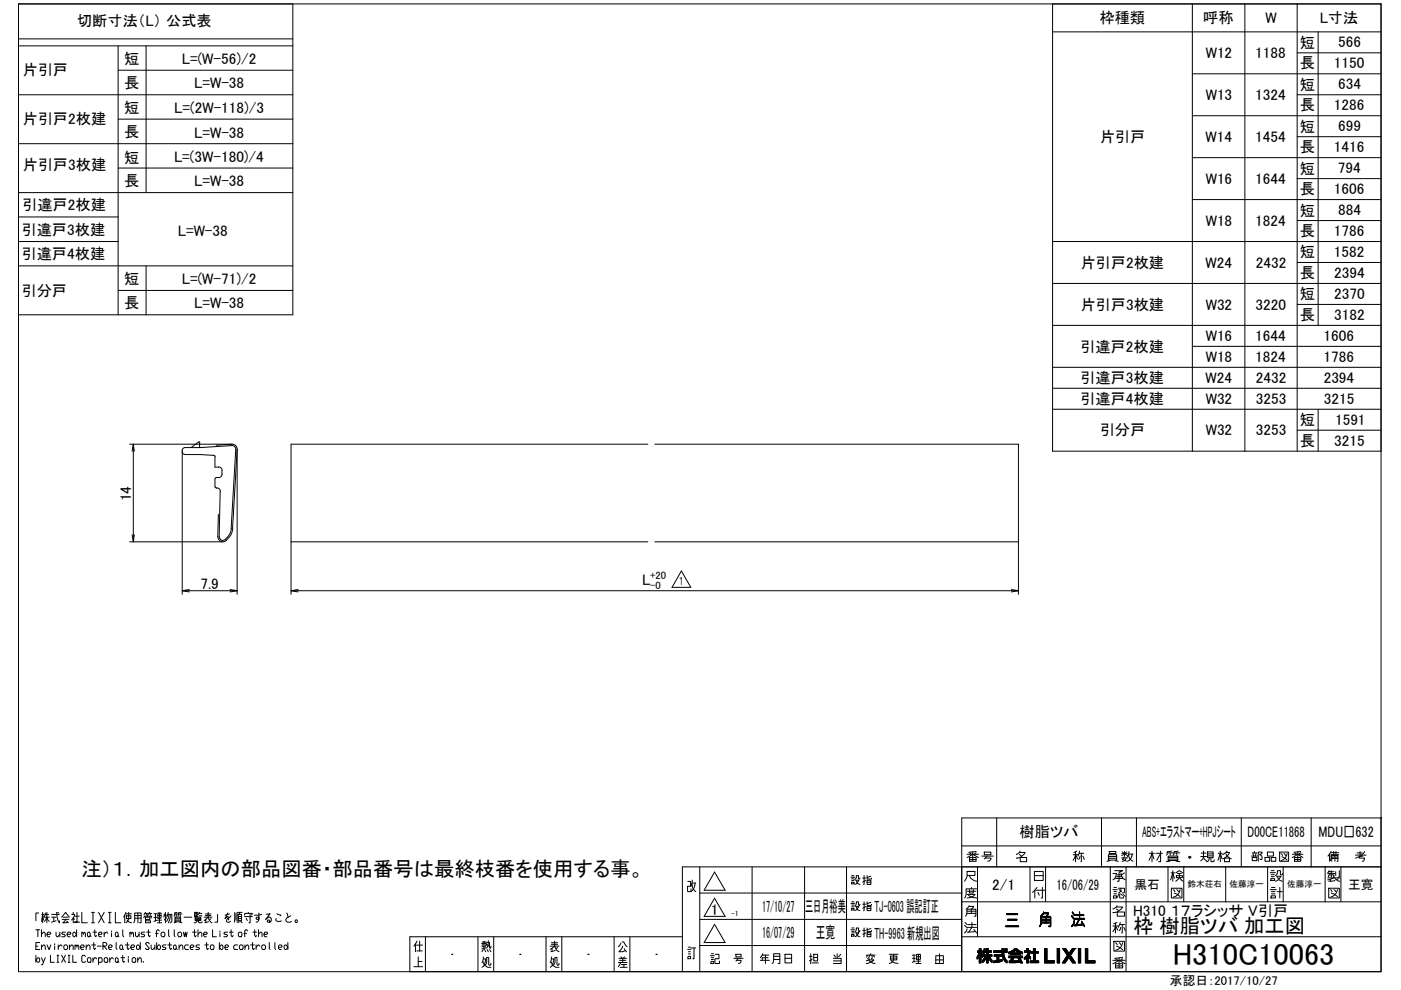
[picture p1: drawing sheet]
<svg xmlns="http://www.w3.org/2000/svg" width="297mm" height="210mm" viewBox="0 0 297 210" stroke-linecap="round" stroke-linejoin="round" font-family="sans-serif">
<!-- layer: TOS_WA -->
<g fill="none" stroke="#000" stroke-width=".21">
<path d="M3.9 .8h288.9v205.2h-288.9zM3.9 8.2h58.2M3.9 9.7h58.2M25 14.9h37.1M25 9.7v57M31 9.7v31.1M62.1 .8v65.9h-58.2M3.9 20.1h58.2M3.9 30.5h58.2M25 25.3h37.1M25 35.6h37.1M3.9 40.8h58.2"/>
<path d="M3.9 46h21.1M3.9 51.2h21.1M3.9 56.4h58.2M31 56.4v10.3M25 61.6h37.1M203.9 179.4h88.9M211.3 173.4v10.4M233.5 173.4v10.4M240.9 173.4v10.4M263.2 173.4v10.4M278 173.4v10.4M292.8 173.4h.1"/>
<path d="M292.8 173.4h-88.9v32.6M7.6 197.1h.8M8 197.1v1.5M8.2 193.6h-.6v1.6M8.4 199.8h-.8v1.5h.8M8.8 198.1l.6-.5 .2 .3v.7M8.8 197.1v1.5M8.8 193.9h.5M9 193.4v2.3M9.2 195.1l-.2-1.2-.2 1.5M9.4 195.4l.5-.9 .2 .6 .3 .3M9.4 194.5h1"/>
<path d="M9.6 193.9h.7M9.6 193.6l-.2 .7M9.9 193.4v2.3M10 198.1h.6l.2-.2-.2-.3h-.4l-.2 .3v.5l.2 .2h.4M11 194.5h.9M11 193.9h1.6M11.4 194.5v.9M11.9 197.6v.8l.2 .2h.2l.4-.5M11.9 195.2l-.9 .3M12 193.4a3.4 3.4 0 0 0 .6 2.3v-.5M12.2 193.4l.3 .2M12.7 197.6v1"/>
<path d="M13.1 194.5l.8-1.1 .8 1.1M13.2 194.9h1.4M13.4 194.5h1M13.9 197.6h-.6l-.2 .3 .2 .2h.4l.2 .3-.2 .2h-.6M13.9 194.9l-.6 .8 1-.2M14.2 195.3l.3 .4M14.3 198.1h.5l.3-.2-.3-.3h-.3l-.2 .3v.5l.2 .2h.3M15.2 193.9h.6v.3l-.6 .9M15.5 193.4v.5M15.6 197.6l.6 .5-.4 .5-.4-.2v-.5zM15.8 194.9l-.3-.3v1.1M15.9 194.3h.9"/>
<path d="M16.2 197.1v1.5M16.3 193.4v2.1h-.5h1.1M17.3 193.4v2.3h1.2M17.3 197.9l.2-.3 .2 .5M17.3 197.6v1M17.7 197.9l.2-.3 .2 .3v.7M18.7 197.6h.2l.2 .3v.5l-.2 .2h-.2l-.2-.2v-.5zM19.1 198.4l.2 .2M19.4 193.4h.6M19.4 195.7h.6M19.7 193.4v2.3M19.7 197.6h.8"/>
<path d="M19.9 199.8v1.3l.2 .2 .2-.2M20.1 197.1v1.3l.2 .2 .2-.2M20.9 198.1h.6l.2-.2-.2-.3h-.4l-.2 .3v.5l.2 .2h.4M20.9 193.4l1.2 2.3M22.1 193.4l-1.2 2.3M22.1 197.6v1M22.8 197.9l-.1-.3h-.2l-.4 .5M23 193.4h.6M23 195.7h.6M23.3 193.4v2.3M23.7 197.4v.2M23.7 197.9v.7"/>
<path d="M24.5 193.4v2.3h1.1M24.6 197.6h.2l.2 .3v.5l-.2 .2h-.2l-.1-.2v-.5zM24.6 199.8v1.3l.2 .2M25 198.4l.2 .2M26 197.1v1.3l.2 .2M26.4 194l-.2 .5M26.7 193.4l-.3 .6v1.7M26.7 193.7h1.2M26.8 194.2h1v.6h-1zM27 195.1l.1 .2 .8 .4M27 199.8v1.3l.2 .2 .2-.2M27.3 193.4a2.05 2.05 0 0 1-.6 2.3"/>
<path d="M27.5 197.9l.2-.3 .2 .5M27.5 197.6v1M27.9 197.9l.2-.3 .2 .3v.7M28.3 195.7l.3-.5v-1.6h1.3v2.1h-.3M28.6 194.7h1.3M28.6 194.1h1.3M28.7 197.6v.8l.2 .2h.2l.4-.5M29.2 193.6v2.1M29.5 197.6v1M29.7 199.8v1.5M30.5 194.6l.1-.3h1.6l-.2 .3M30.7 197.6h-.6l-.2 .3 .2 .2h.4l.2 .3-.2 .2h-.6"/>
<path d="M30.7 193.7h.6M30.8 194.5h1v.4h-1zM30.8 195.2h1.1v.5h-1.1zM30.8 193.4l-.3 .6M30.8 194.9v.3M31 193.7l.1 .3M31.1 197.6h.8M31.3 194v.3M31.5 197.1v1.3l.2 .2 .2-.2M31.6 193.7h.6M31.7 193.4l-.4 .6M31.8 193.7l.1 .3"/>
<path d="M32.6 193.7h.6M32.6 194.5h.6M33 193.7v1.6M33 197.9h.6M33.2 195.1l-.6 .3M33.2 199.8v1.5M33.3 195.7h1M33.4 195.1h.8M33.5 193.6h.6v1.1h-.6zM33.5 194.1h.6M33.8 197.4l-.2-.3-.4 .3v1.2M33.8 193.6v2.1"/>
<path d="M34.4 197.6h.3l.3 .3v.5l-.3 .2h-.3l-.3-.2v-.5zM34.8 193.7v.3h.5M34.8 194l-.1 .5M35.1 193.4v2.3M35.3 194.6l-.5 .5M35.6 193.9h.8v1.5l-.3 .3M35.7 193.4l-.4 1.1M35.8 197.1v1.3l.1 .2M35.8 193.9l-.1 .7-.4 .8M36 199.8v1.3l.2 .2 .2-.2M36.1 193.9l-.1 1.2-.3 .6M36.9 197.1v1.3l.2 .2"/>
<path d="M37 193.8h.7M37.1 194.5h1.2v.9h-1.2zM37.1 195.1h1.2M37.1 194.8h1.2M37.4 195.5l-.5 .2M37.4 193.8v.5M37.5 193.4l-.5 .1-.1 .8M37.8 193.8h.8M37.9 197.6h.4l.2 .3v.5l-.2 .2h-.4l-.2-.2v-.5zM38.1 195.5l.5 .2M38.2 193.8v.5M38.4 193.4l-.6 .1-.1 .8"/>
<path d="M38.9 197.6l.2 1 .2-1 .2 1 .2-1M39 194.5h1.7M40.8 197.6h.8M41.2 197.1v1.3l.2 .2 .2-.2M41.3 193.7h.6v.3h-.6M41.4 194.5h1.2v.7h-1.2zM41.4 194.9h1.2M41.4 194.7h1.2M41.6 193.4v.3M41.6 194v.3M41.8 195.2a.52 .52 0 0 1-.6 .5M42 193.4h-.7v.9h.7"/>
<path d="M42 198.1l.6-.5 .2 .3v.7M42 197.1v1.5M42.1 195.2l.1 .5h.5l.1-.3M42.2 193.7l-.1 .2M42.2 194.2h.6M42.3 193.4l-.1 .3h.6M43.2 198.1h.6l.2-.2-.2-.3h-.4l-.2 .3v.5l.2 .2h.4M43.3 195.2l.3-.3v.7M43.3 194.5h1.6M43.5 194.1h1.2M43.5 193.8h1.2M43.8 199.8v1.3l.2 .2 .2-.2"/>
<path d="M44.1 194.5l.5 .9 .3 .3M44.1 193.4v1.1l-.5 .4M44.2 195.4l-.8 .3M44.7 194.8l-.3 .2M45.1 197.1v1.5h.8M46.1 193.9v1.6h-.6M46.5 199.8v1.5M46.6 197.4v.2M46.6 197.9v.7M48.2 197.6h-.5l-.3 .3 .3 .2h.3l.2 .3-.2 .2h-.6M48.3 193.6l-.6 1.2 .7-.5 .1 .8M48.6 193.7l-.9 .3"/>
<path d="M48.6 197.6h.8M49 194.2l-1 .9 .2 .4h.4l.3-.1M49 197.1v1.3l.2 .2 .2-.2M49.8 193.4l-.1 2.1M50 193.7v1.4M50.3 193.4v2.1M50.4 193.4h.9M50.5 193.9h.7v1.3h-.7zM50.5 194.8h.7M50.5 194.3h.7M50.7 197.6h.4l.2 .3v.5l-.2 .2h-.4l-.2-.2v-.5zM50.7 195.2l-.3 .5"/>
<path d="M50.9 193.4l-.2 .5M51 195.2l.3 .5M51.7 197.9h.6M51.8 194l.1-.3h1.6l-.1 .3M51.8 194.3h1.7M52.2 194.7l.2 .5M52.5 197.4l-.2-.3h-.2l-.2 .3v1.2M52.6 193.4v.3M53 193.9v1.8h-.2M53.5 199.8v1.3l.2 .2 .2-.2M53.6 197.6h.8M54 197.1v1.3l.2 .2 .2-.2"/>
<path d="M54.8 198.1l.4-.5h.2l.2 .3v.7M54.8 197.1v1.5M54.9 193.6l-.1 1.3h-.4l-.1-.1 .1-.3h.4l.1 .6-.6 .4M55.5 193.9l-1.5 .1M56 198.1h.6l.2-.2-.2-.3h-.4l-.2 .3v.5l.2 .2h.4M56.5 193.9l.8-.2-1 1.2 .6-.4h.4l.2 .3v.4l-.2 .3h-.5l-.1-.3 .4-.1 .1 .4M57.1 199.8v1.3l.2 .2M58.3 199.8v1.3l.1 .2M58.6 194.8l-.2 .3 .4 .3h.7l.1-.2M58.7 193.7l.8 .3-.1 .2M60.8 193.6l.3 .9M61 199.8v1.5"/>
<path d="M61.7 194.2a1.13 1.13 0 0 0-1.1 1l.3 .3h.6l.3-.1M88.4 199.5l-.3 .6v1.7M89 199.5v2.1M90.2 198.6v7.4M101.3 198.6v7.4M102.3 199.7h.8M102.6 199.5v.5h-.4h1M103.2 199.8h.6l.1 1.2 .2-.1v-.3M103.5 199.4a1.97 1.97 0 0 1-.3 1.6M104.7 198.6v7.4M115.8 198.6v7.4M116.9 199.9h1.3"/>
<path d="M117.6 199.5v1.1l-.6 .5M119.1 198.6v7.4M130.2 198.6v7.4M131.6 200l-.5 .7M131.9 199.7h.4l.7 1M133.5 198.6v7.4M144.7 198.6h-57.8v7.4M145.8 186.9h.6v1h-.6v1.1h.7v-.5M146.7 187.4a1.9 1.9 0 0 0 .8 1.6M146.7 187.2h.8M146.8 186.6l-.3 1.3M147.4 187.2a2.28 2.28 0 0 1-.9 1.8"/>
<path d="M148.4 194.9h55.5M148.4 189.3h55.5M148.4 183.8v22.2M149.3 199.8l2.2-3.8 2.2 3.8M151.5 190.4l2.2 3.9h-4.4zM151.5 184.9l2.2 3.9h-4.4zM159.5 183.8v22.2M170.6 183.8v22.2M179.5 183.8v22.2M203.9 198.6h88.9M203.9 191.2h88.9M207.2 183.8v14.8"/>
<path d="M218.4 183.8v7.4M219.3 184.8h1.9v1.9h-1.9zM221.7 183.8v7.4M235.4 183.8v22.2M236.2 199.6h2.2v2.1h-2.2zM238 199.9a1.89 1.89 0 0 1-1.5 1.6M238.7 183.8v22.2M247.6 183.8v7.4M251 183.8v7.4M259.9 183.8v7.4M268.8 183.8v7.4M272.1 183.8v7.4"/>
<path d="M281 183.8v7.4M284.3 183.8v7.4M292.8 183.8h-148.1v22.2M7.6 200.6h.4M7.6 202.6v1.4M8 203.1l.4 .2v.5l-.2 .2-.6-.4zM8.8 200.9l.4-.6h.2l.2 .3v.7M8.8 200.3v1M8.8 203.1l.4 .9M9.6 203.1l-.6 1.4h-.2M10 200.3l.4 1 .4-1M10.7 202.6v1.4h.8"/>
<path d="M11.6 200.1v.2M11.6 200.6v.7M12.1 202.6h.4M12.1 204h.4M12.3 202.6v1.4M12.3 200.3v1M13.1 202.6l.8 1.4M13.2 200.6l-.4-.3-.5 .6M13.7 200.3h.4l.2 .3v.5l-.2 .2h-.4l-.2-.2v-.5zM13.9 202.6l-.8 1.4M14.5 202.6h.3M14.5 204h.3"/>
<path d="M14.6 202.6v1.4M14.7 200.9l.4-.6h.2l.2 .3v.7M14.7 200.3v1M15.4 202.6v1.4h.8M15.9 200.6l.2-.3 .2 .6M15.9 200.3v1M16.3 200.6l.2-.3 .2 .3v.7M17.1 200.9h.6l.2-.3-.2-.3h-.4l-.2 .3v.5l.2 .2h.4M18.1 202.8l-.2-.2h-.4l-.2 .2v1l.2 .2h.4l.2-.2M18.3 200.9l.4-.6h.2l.2 .3v.7M18.3 200.3v1M18.7 203.1h.4l.2 .2v.5l-.2 .2h-.4l-.2-.2v-.5z"/>
<path d="M19.5 200.3h.8M19.7 203.1v.9M20.5 203.3l-.2-.2h-.2l-.4 .5M20.6 200.6h.8M20.9 203.3l.2-.2h.4l.2 .2v.5l-.2 .2h-.6M20.9 203.1v1.4M21.8 200.6h.6l.2-.3-.2-.5h-.6v1.5M22 200.6l.6 .7M22.3 203.1h.4l.1 .2v.5l-.1 .2h-.4l-.2-.2v-.5zM23 200.9h.6l.2-.3-.2-.3h-.4l-.2 .3v.5l.2 .2h.4M23.3 203.1v.9M24 203.3l-.1-.2h-.2l-.4 .5"/>
<path d="M24.6 203.1h.2l.2 .2v.5l-.2 .2-.3-.2v-.5zM25 203.8l.2 .2M25.6 200.3h.2l.2 .3v.5l-.2 .2h-.2l-.2-.2v-.5zM25.6 203.1h.8M26 201.1l.2 .2M26 202.6v1.2l.2 .2 .2-.2M26.6 200.3h.8M27.2 202.8v.3M27.2 203.3v.7M27.8 200.9h.5l.3-.3-.3-.3h-.3l-.2 .3v.5l.2 .2h.3M28.2 203.1h.4l.2 .2v.5l-.2 .2h-.4l-.2-.2v-.5zM29.2 200.3h.2l.3 .6-.3 .4h-.2l-.3-.2v-.5z"/>
<path d="M29.2 203.6l.4-.5h.2l.2 .2v.7M29.2 203.1v.9M30.4 203.8v.2M31.7 200.1l-.3-.3h-.3l-.3 .3 .9 1-.3 .2h-.3l-.3-.2M32 200.3v.8l.2 .2 .6-.4M32.8 200.3v1M33.6 200.3h.2l.2 .3v.5l-.2 .2h-.2l-.4-.4zM35.2 200.3h-.6l-.2 .3 .2 .3h.4l.2 .2-.2 .2h-.6M35.6 200.3h.8M37 200.3l.4 .3v.5l-.2 .2-.4-.2v-.5zM37.4 201.1l.2 .2M38 200.9l.3-.6h.3l.2 .3v.7"/>
<path d="M38 200.3v1M39.9 200.3h-.5l-.3 .3v.5l.3 .2h.5M40.3 200.9h.6l.2-.3-.2-.3h-.4l-.2 .3v.5l.2 .2h.4M42.3 200.3h-.6l-.2 .3 .2 .3h.4l.2 .2-.2 .2h-.6M43.4 200.3h.8M44.8 200.3h.4l.2 .3v.5l-.2 .2h-.4l-.2-.2v-.5zM46.9 200.3h.2l.2 .3v.5l-.2 .2h-.2l-.4-.4zM47.7 200.9h.6l.2-.3-.2-.3h-.4l-.2 .3v.5l.2 .2h.4M50.4 200.3h-.6l-.2 .3v.5l.2 .2h.6M51 200.3h.3l.2 .3v.5l-.2 .2h-.3l-.3-.2v-.5zM51.9 200.9l.5-.6h.1l.2 .3v.7M51.9 200.3v1"/>
<path d="M53.1 200.3h.8M54.3 200.3v1M55.1 200.6l-.4-.3-.4 .6M55.7 200.3h.4l.2 .3v.5l-.2 .2h-.4l-.2-.2v-.5zM59 200.9h.6l.2-.3-.2-.3h-.3l-.3 .3v.5l.3 .2h.3M60.4 200.3h.2l.4 .6-.4 .4h-.2l-.2-.2v-.5zM88.1 200.1l-.4 .5M88.3 200.4h1.3M95.8 202.3h.1M102.2 200.7h.8M102.3 203.9l.4 .8 .7 .4h.7M102.5 203.3h.5l-.4 1.5-.4 .3"/>
<path d="M102.5 202.9l-.2 1-.1 .2M102.5 201.3l-.3 .5M102.5 200l-.3 .4M102.6 200.4v.7M102.7 201.3l.3 .5M102.8 200l.1 .4h.3v-.2M103 201l-.8 .2M103.3 200.3l.3 .3M103.3 201.3l.2 .5M103.8 201.3l.3 .5M104.1 204.2v.3l-.2 .2-.3-.2v-1.5h-.4l-.1 1.3-.2 .4M110.2 202.3h.1"/>
<path d="M116.7 201.3l.3-.2v.6M116.7 200.6h1.8M116.8 203.9l.4 .8 .6 .4h.7M116.9 203.3h.6l-.5 1.5-.3 .3M116.9 202.9l-.2 1.2M116.9 200.2h1.3M117.6 200.6l.5 .9 .4 .3M117.7 201.5l-.9 .3M118.2 200.9l-.4 .3M118.5 204.2v.3l-.2 .2-.2-.2v-1.5h-.4l-.1 1.3-.3 .4M124.7 202.3h.1M131.1 204.1h1.9"/>
<path d="M131.2 203.2h1.6M131.3 203.6h1.4M131.5 205.1h1.5M131.6 204.1l-.5 .9M131.6 202.9l.3 .3M131.8 204.5h1M132 200.6l-.1 .4-.7 .8h.8l.6-.3M132 203.2v.9M132.3 204.5v.6M132.4 201.2l.4 .6M132.4 202.9l-.2 .3M139.1 202.3h.1"/>
<path d="M145.8 201.3h.7M145.9 202.8h.5v.5h-.5zM146 202.3h.4M146 201.8h.4M146 200.8h.4M146.5 201h1M147.1 201v2.3h-.2M148.4 200.5h55.5M207.2 202.8v.5M207.2 201.6v.4M207.2 202.7v.5M207.3 201.6v.4"/>
<path d="M207.4 202.5l-.1 .7M207.5 201.6v.4M207.5 202.3v.7M207.5 201.6v1.3M207.6 201.1h.4v.5h.3v.4h-.3l.3 .5v.5l-.3-.4v1.6h-.4v-1.4l-.5 .6v-.5l.5-.9h-.4v-.4h.4zM207.7 201.1v3.1M207.8 201.1v3.1M207.9 201.1v3.1M208 201.1v3.1M208.1 201.6v.4M208.1 202.2v.5M208.1 202.3v.5"/>
<path d="M208.2 201.6v.4M208.2 202.3v.7M208.4 203.6v.4M208.4 201.9v.4M208.4 202.4v.4M208.4 203.5v.5M208.5 201.7v.6M208.5 202.4v.4M208.5 203.4v.5M208.6 201.6v.7M208.6 202.4v.4M208.6 203.3v.6"/>
<path d="M208.6 201.2h.4l-.1 .4h.3v-.5h.3v.5h.7v.3h-.7v.5h.8v.4h-.4l.4 .8v.5l-.8-1.1v1.2h-.3v-1.2l-.4 .6-.5 .5v-.5l.6-.8h-.5v-.4h.8v-.5h-.4l-.4 .4zM208.6 201.2v1M208.6 203.2v.6M208.7 201.2v.9M208.7 202.4v.4M208.7 203.1v.6M208.8 201.2v.8M208.8 202.4v.4M208.8 203v.7M208.8 201.2v.7M208.8 202.4v1.2M208.9 201.2v.7"/>
<path d="M208.9 202.4v1.1M208.9 201.2v.3M208.9 201.6v.3M208.9 202.4v1M209 201.6v.3M209.1 202.4l-.1 .9M209.2 201.6v.3M209.2 202.4v.6M209.2 201.1v3.1M209.3 201.1v3.1M209.4 201.1v3.1M209.5 201.1v3.1"/>
<path d="M209.6 201.6v.3M209.6 202.4v.7M209.7 201.6v.3M209.7 202.4v.8M209.7 202.4v1M209.8 201.6v.3M209.8 202.4v1.1M209.9 201.6v.3M209.9 202.4v1.3M210 201.6v.3M210 202.4v.4M210 203.1v.6"/>
<path d="M210 203.2v.6M210.1 201.6v.3M210.1 202.4v.4M210.1 203.4v.5M210.2 201.6v.3M210.2 202.4v.4M210.2 203.4v.5M210.3 202.4v.4M210.3 203.5v.5M210.3 203.6v.5M210.7 201.6h1.7v-.5h.4v.5h.8v.4h-.8l.2 .8 .6 .9v.5l-.6-.4a2.69 2.69 0 0 1-.6-1.8h-1.7zM210.7 201.6v.4"/>
<path d="M210.7 203.7v.4M210.8 202.4h1.5v.4h-.5v.8l.7-.2a.59 .59 0 0 1-.7 .6l-1.1 .1v-.4h.7v-.9h-.6zM210.8 201.6v.4M210.8 202.4v.4M210.8 203.7v.4M210.9 201.6v.4M210.9 202.4v.4M210.9 203.7v.4M211 201.6v.4M211 202.4v.4M211 203.7v.4M211.1 201.6v.4"/>
<path d="M211.1 202.4v.4M211.1 203.7v.4M211.2 201.6v.4M211.2 202.4v.4M211.2 203.7v.4M211.3 201.6v.4M211.3 202.4v.4M211.3 203.7v.3M211.4 201.6v.4M211.4 202.4v.4M211.4 203.7v.3M211.4 202.4v1.6"/>
<path d="M211.5 201.6v.4M211.5 202.4v1.6M211.6 201.6v.4M211.6 202.4v1.6M211.7 201.6v.4M211.7 202.4v1.6M211.8 201.6v.4M211.8 202.4v.4M211.8 203.6v.4M211.9 201.6v.4M211.9 202.4v.4M211.9 203.6v.3"/>
<path d="M212.1 201.6v.4M212.1 202.4v.4M212.1 203.5v.4M212.2 201.6v.4M212.2 202.4v.4M212.2 203.5v.4M212.3 201.6v.4M212.3 202.4v.4M212.3 203.5v.4M212.4 201.6v.4M212.4 203.5v.3M212.5 201.1v1.2"/>
<path d="M212.5 203.4v.4M212.5 201.1v1.6M212.6 201.1v2M212.7 201.1v2.2M212.8 201.1v2.4M212.9 201.6v.4M212.9 202.6v1M213 201.6v.4M213 202.8v.9M213 201.2h.6v.3h-.6zM213 201.2v.3M213 203.1v.7"/>
<path d="M213.1 201.2v.3M213.1 201.6v.4M213.1 203.2v.7M213.2 201.2v.3M213.2 201.6v.4M213.2 203.3v.6M213.2 203.4v.6M213.3 201.2v.3M213.3 201.6v.4M213.3 203.5v.5M213.3 203.6v.5M213.4 201.2v.3"/>
<path d="M213.4 201.6v.4M213.4 203.6l.1 .6M213.9 201.9l.6-.2 .6-.5h.5l.6 .5 .6 .2v.4l-.4-.2v.3h-2.1v-.3l-.4 .2zM213.9 202.7h2.9v.4h-1.8l-.3 .6h1.1l.3-.1-.3-.4h.5l.5 1h-.4l-.2-.3-.4 .2h-1.9v-.4h.3l.3-.6h-.6zM213.9 201.9v.4M213.9 202.7v.4M213.9 201.9v.3M214 201.8v.4M214 202.7v.4M214 203.7v.4M214.1 201.8v.4M214.1 202.7v.4"/>
<path d="M214.1 203.7v.4M214.2 201.8v.4M214.2 202.7v.4M214.2 203.7v.4M214.3 202.7v.4M214.3 201.7v.7M214.3 203.5v.6M214.4 201.7v.7M214.4 202.7v.4M214.4 203.3v.8M214.4 203.1v1M214.5 201.6v.8"/>
<path d="M214.5 202l.7-.3a.21 .21 0 0 1 .2-.2 .21 .21 0 0 1 .2 .2l.6 .3zM214.5 202.7v1.4M214.6 201.6v.8M214.6 202.7v1.4M214.7 201.5v.5M214.7 202v.4M214.7 202.7v1.4M214.7 202.7v.9M214.7 203.7v.4M214.8 201.5v.4M214.8 202v.4M214.8 202.7v.8"/>
<path d="M214.8 203.7v.4M214.9 201.4v.5M214.9 202v.4M214.9 202.7v.6M214.9 203.7v.4M214.9 201.4v.4M214.9 202.7v.4M215 201.3v.5M215 202v.4M215 202.7v.4M215 203.7v.4M215 201.2v.5"/>
<path d="M215.1 202v.4M215.1 202.7v.4M215.1 203.7v.4M215.2 201.2l-.1 .5M215.3 201.2v.4M215.3 202v.4M215.3 202.7v.4M215.3 203.7v.4M215.3 201.2v.3M215.4 201.2v.3M215.4 202v.4M215.4 202.7v.4"/>
<path d="M215.4 203.7v.4M215.4 201.2v.4M215.5 201.2v.4M215.5 202v.4M215.5 202.7v.4M215.5 203.7v.4M215.5 201.2v.5M215.6 201.2v.5M215.6 202v.4M215.6 202.7v.4M215.6 203.7v.4M215.7 201.3v.5"/>
<path d="M215.7 202v.4M215.7 202.7v.4M215.7 203.7v.4M215.8 201.3v.5M215.8 202v.4M215.8 202.7v.4M215.8 203.7v.4M215.8 201.4v.5M215.9 201.5v.4M215.9 202v.4M215.9 202.7v.4M215.9 203.2v.1"/>
<path d="M215.9 203.7v.3M216 201.5v.5M216 202v.4M216 202.7v.4M216 203.2v.3M216 203.6v.4M216.1 201.6v.8M216.1 202.7v.4M216.1 203.2v.8M216.1 203.2v.7M216.2 201.7v.7M216.2 202.7v.4"/>
<path d="M216.2 203.2v.7M216.3 201.7v.7M216.3 202.7v.4M216.3 203.2v.8M216.4 201.7v.7M216.4 202.7v.4M216.4 203.3v.8M216.4 201.7v.4M216.4 203.4v.8M216.5 201.7v.5M216.5 202.7v.4M216.5 203.5v.7"/>
<path d="M216.5 201.8v.4M216.5 203.7v.5M216.6 201.8v.4M216.6 202.7v.4M216.6 203.8v.4M216.7 201.8v.4M216.7 202.7v.4M216.7 204v.2M216.8 201.9v.4M216.8 202.7v.4M216.8 204.1v.1M217.2 203v.4"/>
<path d="M217.2 201.6v.3M217.3 201.6v.3M217.3 202.9v.5M217.4 201.6v.3M217.4 202.9v.4M217.5 201.6v.3M217.5 202.8v.5M217.6 201.6v.3M217.6 202.7v.5M217.6 202.6v.5M217.7 201.1h.3v.5h.5l-.4 1 .4 .3v.5l-.5-.4v1.2h-.3v-1.1l-.5 .3v-.4a1.48 1.48 0 0 0 .8-1.1h-.8v-.3h.5zM217.7 201.1v.8"/>
<path d="M217.7 202.6v1.6M217.7 202.5v1.7M217.8 201.1v.8M217.8 202.4v1.8M217.9 201.1v.8M217.9 202.3v1.9M218 201.1v.8M218 202.1v2.1M218 201.1v3.1M218.2 201.6v1.5M218.2 201.6v.9M218.2 202.6v.5"/>
<path d="M218.3 201.6v.7M218.3 202.7v.4M218.3 201.6v.6M218.3 202.8v.4M218.4 201.6v.3M218.4 202.8v.5M218.4 203.7v.4M218.5 202.8v.5M218.5 203.7v.4M218.6 203.7v.4M218.6 201.7v.4M218.7 201.7v.4"/>
<path d="M218.7 203.7v.4M218.8 201.7v.4M218.8 203.7v.4M218.9 201.7v.4M218.9 203.7v.4M219 201.7v.4M219 203.7v.4M219.1 201.7v.4M219.1 203.7v.4M219.1 201.1h.4v.6h.6v.4h-.6v1.6h.7v.4h-1.8v-.4h.7v-1.6h-.5v-.4h.5zM219.1 201.1v3M219.2 201.1v3"/>
<path d="M219.3 201.1v3M219.4 201.1v3M219.5 201.7v.4M219.5 203.7v.4M219.7 201.7v.4M219.7 203.7v.4M219.8 201.7v.4M219.8 203.7v.4M219.9 201.7v.4M219.9 203.7v.4M220 201.7v.4M220 203.7v.4"/>
<path d="M220.1 201.7v.4M220.1 203.7v.4M220.2 203.7v.4M221.5 201.1h.5v2.6h1.5v.5h-2zM221.5 201.1v3.1M221.6 201.1v3.1M221.7 201.1v3.1M221.8 201.1v3.1M221.9 201.1v3.1M222 201.1v3.1M222.1 203.7v.5M222.2 203.7v.5"/>
<path d="M222.3 203.7v.5M222.4 203.7v.5M222.5 203.7v.5M222.6 203.7v.5M222.7 203.7v.5M222.8 203.7v.5M222.9 203.7v.5M223 203.7v.5M223.1 203.7v.5M223.2 203.7v.5M223.3 203.7v.5M223.4 203.7v.5"/>
<path d="M223.5 203.7v.5M224.1 201.1h.5v3.1h-.5zM224.2 201.1v3.1M224.3 201.1v3.1M224.4 201.1v3.1M224.5 201.1v3.1M224.6 201.1v3.1M225.3 204.1v.1M225.3 201.1h.7l.6 1.1 .8-1.1h.6l-1.1 1.5 1.1 1.6h-.6l-.8-1.2-.8 1.2h-.6l1.1-1.6zM225.4 201.1v.1M225.4 204v.2M225.4 203.9v.3"/>
<path d="M225.5 201.1v.3M225.5 203.8v.4M225.5 201.1v.4M225.5 203.7v.5M225.6 201.1l.1 .5M225.7 203.5v.7M225.7 201.1v.6M225.7 203.4v.8M225.8 201.1v.7M225.8 203.3v.9M225.9 201.1v.8M225.9 203.2v.9"/>
<path d="M225.9 201.1v.9M225.9 203.1v.9M226 201.2v.9M226 203v.9M226 201.3v.9M226 202.9v.9M226.1 201.4v.9M226.1 202.8v.9M226.2 201.5v.9M226.2 202.8v.9M226.3 201.6v.9M226.3 202.6v.9"/>
<path d="M226.3 201.7v1.7M226.4 201.8v1.6M226.5 201.9v1.3M226.6 202.1v1M226.6 202.2v.8M226.7 202.1v1M226.8 202v1.2M226.9 201.9v1.4M226.9 201.8v1.6M227 201.7v1.8M227 201.6v.9M227 202.7v.9"/>
<path d="M227.1 202.8v1M227.1 201.4v.9M227.2 201.3v.9M227.2 203v.9M227.3 203.1l.1 1M227.4 201.1l-.1 1M227.4 201.1v.8M227.4 203.3v.9M227.5 201.1v.7M227.5 203.4v.8M227.6 201.1v.6M227.6 203.4v.8"/>
<path d="M227.6 201.1v.5M227.6 203.5v.7M227.7 201.1v.4M227.7 203.7v.5M227.7 201.1v.3M227.8 201.1v.2M227.8 203.8v.4M227.9 201.1v.1M227.9 203.9v.3M228 201.1h.1M228 204v.2M228.6 201.1h.5v3.1h-.5z"/>
<path d="M228.7 201.1v3.1M228.8 201.1v3.1M228.9 201.1v3.1M229 201.1v3.1M229.1 201.1v3.1M230.1 201.1h.5v2.6h1.6v.5h-2.1zM230.2 201.1v3.1M230.3 201.1v3.1M230.4 201.1v3.1M230.5 201.1v3.1M230.6 201.1v3.1M230.7 203.7v.5"/>
<path d="M230.8 203.7v.5M230.9 203.7v.5M231 203.7v.5M231.1 203.7v.5M231.2 203.7v.5M231.3 203.7v.5M231.4 203.7v.5M231.5 203.7v.5M231.6 203.7v.5M231.7 203.7v.5M231.8 203.7v.5M231.9 203.7v.5"/>
<path d="M232 203.7v.5M232.1 203.7v.5"/>
<circle cx="62.8" cy="195.3" r=".28"/>
</g>
<!-- layer: TOS_S1 -->
<g fill="none" stroke="#000" stroke-width=".21">
<path d="M38.6 95.5a.66 .66 0 0 0 .7 .8M39.2 94.9h3.3l6.7-.4 .6 .2 .2 .6M39.2 96.4l6.1 .1M39.3 94.9a.59 .59 0 0 0-.7 .6M42.1 93.7l-1.6 1.2M42.1 93.7l.3 .1M42.3 93.8v1.1M45.3 96.5l.3 .3M45.6 96.8v2.2h.7M46.4 99a.74 .74 0 0 1 .7 .7M47.1 99.8v.7M50 95.3l-1 16.7"/>
<path d="M137.4 94.2h-75.7v20.7h75.7M138.8 94.2h77.1v20.7h-77.1M45.6 103.2l.3 .2M45.6 101.5v1.7M45.9 103.5l.6 .2 .2 .5M45.9 101.2h.4M45.9 101.2l-.3 .3M46.5 113.8a.74 .74 0 0 0 .5 .7 .74 .74 0 0 0 .8-.2M46.7 104.3l-.2 9.6M47.1 100.5a.74 .74 0 0 1-.7 .7M48.2 113.9l-.5 .5M49 112l-.1 .8-.7 1.1"/>
</g>
<!-- layer: TOS_S2 -->
<path d="M45.8 94.4l3.4-.2a1.04 1.04 0 0 1 1.1 1.1M50.3 95.3l-1 16.7M46.2 113.8a1.04 1.04 0 0 0 .6 1 1.04 1.04 0 0 0 1.2-.2M46.3 109l-.1 4.9M48.4 114.1l-.5 .5M49.3 112l-.1 .9-.7 1.2" fill="none" stroke="#000" stroke-width=".21"/>
<!-- layer: TOS_M1 -->
<g fill="none" stroke="#000" stroke-width=".21">
<path d="M223.2 .8h69.6v94.9h-69.6zM223.2 6.8h69.6M252.8 15.6h40M252.8 .8v94.9M263.9 .8v94.9M275 11.2h17.8M275 .8v94.9M279.5 6.8v62.2M252.8 24.5h40M252.8 33.4h40M275 20.1h17.8M275 29h17.8"/>
<path d="M275 37.9h17.8M223.2 51.2h69.6M252.8 42.3h40M275 46.8h17.8M275 55.7h17.8M223.2 60.1h69.6M223.2 69h69.6M223.2 77.9h69.6M252.8 73.4h40M275 64.5h17.8M27.5 94.2h21.7M28.3 95.7v17.7"/>
<path d="M38.6 95.8v30.2M50.3 95.2v30.8M223.2 82.3h69.6M223.2 86.8h69.6M275 91.2h17.8M279.5 86.8v8.9M27.5 114.9h19.7M61.7 114.9v11.1M215.9 114.9v11.1M40.1 125.3h8.7M63.2 125.3h151.2M144.5 121.1l2 3.4h-4z"/>
</g>
<!-- layer: 0 -->
<path d="M28 95.7l.3-1.5 .2 1.5M28.3 94.2v1.5M28 113.4l.3 1.5 .2-1.5M28.3 113.4v1.5M38.6 125.3h1.5M40.1 125l-1.5 .3 1.5 .2M48.8 125l1.5 .3-1.5 .2M48.8 125.3h1.5M61.7 125.3h1.5M63.2 125l-1.5 .3 1.5 .2M214.4 125l1.5 .3-1.5 .2M214.4 125.3h1.5" fill="none" stroke="#000" stroke-width=".21"/>
<text font-size="6.5" x="248.7" y="204.5">H310C10063</text>
<text font-size="6.2" x="212" y="197.6">三 角 法</text>
<g font-size="5.3">
<text x="203.9" y="183.8">番号</text>
<text x="214.1" y="183.8">名 称</text>
<text x="233.5" y="183.8">員数</text>
<text x="242.4" y="183.8">材質・規格</text>
<text x="264.2" y="183.8">部品図番</text>
<text x="280.5" y="183.8">備 考</text>
<text x="203.2" y="191.6">度</text>
<text x="203.2" y="188">尺</text>
<text x="217.7" y="191.6">付</text>
<text x="234.6" y="191.6">認</text>
<text x="234.6" y="188">承</text>
<text x="246.9" y="188">検</text>
<text x="247.3" y="191.6">図</text>
<text x="268.1" y="191.6">計</text>
<text x="268.1" y="188">設</text>
<text x="280.1" y="188">製</text>
<text x="280.5" y="191.6">図</text>
<text x="179.2" y="194.4">設指</text>
<text x="203.6" y="195.4">角</text>
<text x="234.6" y="195.4">名</text>
<text x="203.2" y="199">法</text>
<text x="234.6" y="199">称</text>
<text x="149.2" y="205.7">記 号</text>
<text x="159.8" y="205.7">年月日</text>
<text x="170.4" y="205.7">担 当</text>
<text x="182.4" y="205.7">変 更 理 由</text>
<text x="234.6" y="206.4">番</text>
</g>
<g font-size="4.9">
<text x="179.2" y="188.7">設指</text>
<text x="179.2" y="199.7">設指</text>
<text x="86.4" y="206">上</text>
</g>
<g font-size="4.3">
<text x="17.3" y="185.7">注）１．加工図内の部品図番・部品番号は最終枝番を使用する事。</text>
<text x="240.2" y="197.9">枠 樹脂ツバ 加工図</text>
</g>
<g font-size="3.4">
<text x="161.6" y="193.4">17/10/27</text>
<text x="170.7" y="193.4">三日月裕美</text>
<text x="185.4" y="193.4">TJ-0603 誤記訂正</text>
<text x="161.6" y="198.9">16/07/29</text>
<text x="173" y="199">王寛</text>
<text x="185.4" y="199">TH-9963 新規出図</text>
</g>
<g font-size="3.2">
<text x="16.3" y="5.6">切断寸法（L） 公式表</text>
<text x="233.1" y="4.9">枠種類</text>
<text x="255.1" y="4.9">呼称</text>
<text x="268.3" y="4.9">W</text>
<text x="279.8" y="4.9">L寸法</text>
<text x="275.6" y="10.1">短</text>
<text x="283.7" y="10.1">566</text>
<text x="4.8" y="15.9">片引戸</text>
<text x="26.4" y="13.6">短</text>
<text x="38.6" y="13.5">L=(W-56)/2</text>
<text x="255.6" y="12.3">W12</text>
<text x="266.1" y="12.3">1188</text>
<text x="275.6" y="14.5">長</text>
<text x="282.8" y="14.5">1150</text>
<text x="26.4" y="18.6">長</text>
<text x="26.4" y="24">短</text>
<text x="36.9" y="23.9">L=(2W-118)/3</text>
<text x="41.2" y="18.7">L=W-38</text>
<text x="255.6" y="21.2">W13</text>
<text x="266.1" y="21.2">1324</text>
<text x="275.6" y="19">短</text>
<text x="275.6" y="23.4">長</text>
<text x="282.8" y="23.4">1286</text>
<text x="283.7" y="19">634</text>
<text x="4.8" y="26.3">片引戸2枚建</text>
<text x="26.4" y="29.1">長</text>
<text x="41.2" y="29.2">L=W-38</text>
<text x="275.6" y="27.9">短</text>
<text x="283.7" y="27.8">699</text>
<text x="26.4" y="34.5">短</text>
<text x="36.9" y="34.4">L=(3W-180)/4</text>
<text x="233.2" y="30.1">片引戸</text>
<text x="255.6" y="30.1">W14</text>
<text x="266.1" y="30.1">1454</text>
<text x="275.6" y="32.2">長</text>
<text x="282.8" y="32.3">1416</text>
<text x="4.8" y="36.1">片引戸3枚建</text>
<text x="26.4" y="39.4">長</text>
<text x="41.2" y="39.5">L=W-38</text>
<text x="255.6" y="39">W16</text>
<text x="266.1" y="39">1644</text>
<text x="275.6" y="36.8">短</text>
<text x="275.6" y="41.1">長</text>
<text x="282.8" y="41.2">1606</text>
<text x="283.7" y="36.7">794</text>
<text x="4.7" y="44.4">引違戸2枚建</text>
<text x="255.6" y="47.9">W18</text>
<text x="266.1" y="47.9">1824</text>
<text x="275.6" y="45.7">短</text>
<text x="283.7" y="45.6">884</text>
<text x="4.6" y="49.9">引違戸3枚建</text>
<text x="37.7" y="49.9">L=W-38</text>
<text x="275.6" y="50">長</text>
<text x="282.8" y="50.1">1786</text>
<text x="4.6" y="54.9">引違戸4枚建</text>
<text x="229.1" y="56.8">片引戸2枚建</text>
<text x="255.6" y="56.8">W24</text>
<text x="266.3" y="56.8">2432</text>
<text x="275.6" y="54.6">短</text>
<text x="275.6" y="58.9">長</text>
<text x="282.8" y="54.5">1582</text>
<text x="282.9" y="59">2394</text>
<text x="4.6" y="62.7">引分戸</text>
<text x="26.4" y="60.3">短</text>
<text x="26.4" y="65.3">長</text>
<text x="38.6" y="60.2">L=(W-71)/2</text>
<text x="41.2" y="65.4">L=W-38</text>
<text x="229.1" y="65.7">片引戸3枚建</text>
<text x="255.6" y="65.6">W32</text>
<text x="266.2" y="65.6">3220</text>
<text x="275.6" y="63.5">短</text>
<text x="282.9" y="63.4">2370</text>
<text x="275.6" y="67.8">長</text>
<text x="282.9" y="67.8">3182</text>
<text x="229" y="74.6">引違戸2枚建</text>
<text x="255.6" y="72.3">W16</text>
<text x="255.6" y="76.7">W18</text>
<text x="266.1" y="72.3">1644</text>
<text x="266.1" y="76.7">1824</text>
<text x="280.6" y="72.3">1606</text>
<text x="280.6" y="76.7">1786</text>
<text x="229" y="81.2">引違戸3枚建</text>
<text x="255.6" y="81.2">W24</text>
<text x="266.3" y="81.2">2432</text>
<text x="280.7" y="81.2">2394</text>
<text x="229" y="85.7">引違戸4枚建</text>
<text x="255.6" y="85.6">W32</text>
<text x="266.3" y="85.6">3253</text>
<text x="280.7" y="85.6">3215</text>
<text x="233.2" y="92.3">引分戸</text>
<text x="255.6" y="92.3">W32</text>
<text x="266.3" y="92.3">3253</text>
<text x="275.6" y="90.2">短</text>
<text x="275.6" y="94.5">長</text>
<text x="282.9" y="94.5">3215</text>
<text x="283.1" y="90.1">1591</text>
<text x="27.8" y="106.3" transform="rotate(-90 27.8 106.3)">14</text>
<text x="42.5" y="124.8">7.9</text>
<text x="136.2" y="124.1">L</text>
<text x="216.2" y="177.5">樹脂ツバ</text>
<text x="242.1" y="177.5">ABS+エラストマー+HPJシート</text>
<text x="264.5" y="177.5">D00CE11868</text>
<text x="279.6" y="177.5">MDU□632</text>
<text x="210.4" y="188.6">2/1</text>
<text x="224" y="188.6">16/06/29</text>
<text x="150.7" y="194.1">1</text>
<text x="240.2" y="194.2">H310 １７ラシッサ V引戸</text>
</g>
<g font-size="2.7">
<text x="240.5" y="188.4">黒石</text>
<text x="285.8" y="188.5">王寛</text>
<text x="248.1" y="208.8">承認日：2017/10/27</text>
</g>
<text font-size="2.5" x="143.9" y="124">１</text>
<g font-size="2.3">
<text x="137.9" y="122.8">+20</text>
<text x="137.9" y="124.8">-0</text>
</g>
<g font-size="1.8">
<text x="251.8" y="188.2">鈴木荘右</text>
<text x="260.7" y="188.2">佐藤淳一</text>
<text x="272.9" y="188.2">佐藤淳一</text>
</g>
<text font-size="1.6" x="155" y="194.2">-1</text>
</svg>
